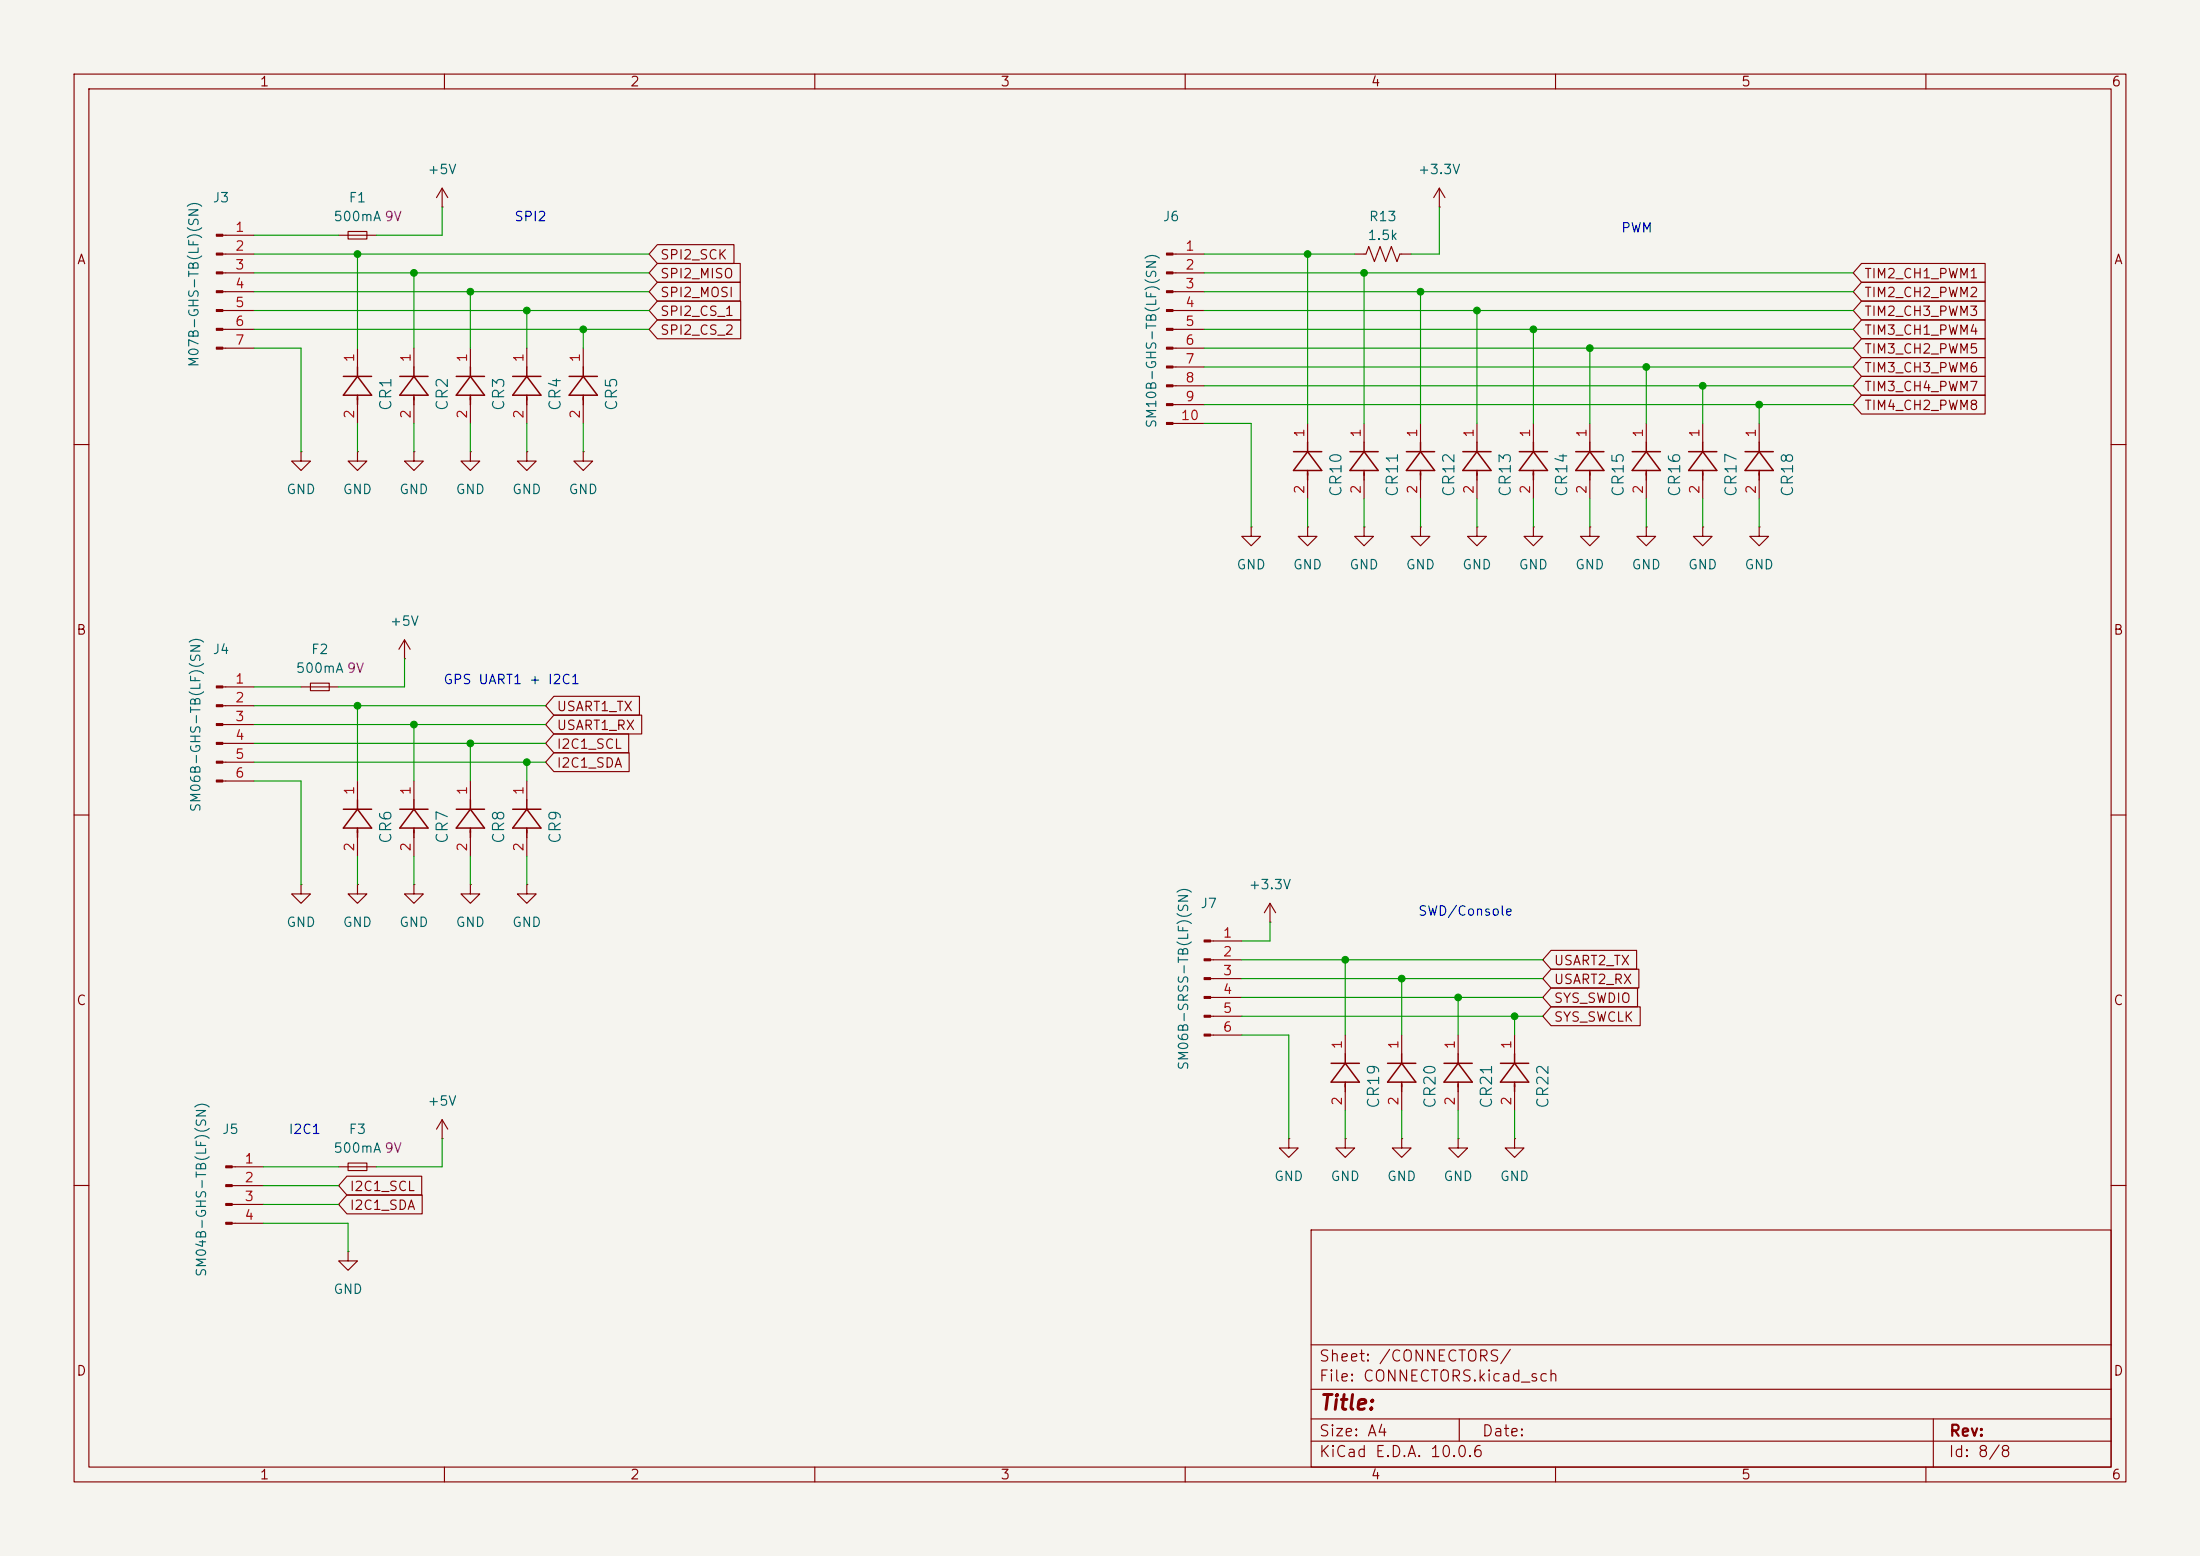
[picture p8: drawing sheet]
<svg xmlns="http://www.w3.org/2000/svg" width="297mm" height="210mm" viewBox="0 0 297 210" stroke-linecap="round" stroke-linejoin="round" font-family="sans-serif">
<path d="M0 0h297v210h-297z" fill="#f5f4ef" stroke="#f5f4ef" stroke-width=".14"/>
<g fill="none" stroke="#840000" stroke-width=".15">
<path d="M10 10h277v190h-277zM12 12h273v186h-273zM60 10v2M110 10v2M160 10v2M210 10v2M260 10v2M30.1 31.8h4.2M30.1 34.3h4.2M30.1 36.8h4.2M30.1 39.4h4.2M45.7 31.8h5.1"/>
<path d="M47 31.2h2.5v1.1h-2.5zM59.7 27.9h.1M59.7 25.4v2.5M59.7 25.4l-.8 1.3M59.7 25.4l.8 1.3M88.7 38.1h11.2v2.5h-11.2l-1.1-1.2zM88.7 35.6h11.2v2.5h-11.2l-1.1-1.3zM88.7 33h10.4v2.6h-10.4l-1.1-1.3zM158.3 34.3h4.3M158.3 36.8h4.3M158.3 39.4h4.3M182.9 34.3h1.5l.4-1 .7 2 .8-2 .8 2 .7-2 .8 2 .4-1h1.5"/>
<path d="M194.3 27.9h.1M194.3 25.4l-.8 1.3M194.3 25.4l.8 1.3M194.3 25.4v2.5M251.3 38.1h16.7v2.5h-16.7l-1.1-1.2zM251.3 35.6h16.7v2.5h-16.7l-1.1-1.3zM30.1 41.9h4.2M30.1 44.5h4.2M30.1 47h4.2M48.3 47v2.5M48.3 54.6v2.6M55.9 47v2.5"/>
<path d="M55.9 54.6v2.6M63.5 47v2.5M63.5 54.6v2.6M71.1 47v2.5M71.1 54.6v2.6M78.7 47v2.5M78.7 54.6v2.6M88.7 40.6h11.3v2.6h-11.3l-1.1-1.3zM88.7 43.2h11.3v2.5h-11.3l-1.1-1.2zM158.3 41.9h4.3M158.3 44.5h4.3M158.3 47h4.3"/>
<path d="M158.3 49.5h4.3M158.3 52.1h4.3M158.3 54.6h4.3M158.3 57.2h4.3M176.5 57.2v2.5M184.1 57.2v2.5M191.8 57.2v2.5M199.4 57.2v2.5M207 57.2v2.5M214.6 57.2v2.5M222.2 57.2v2.5M229.9 57.2v2.5"/>
<path d="M237.5 57.2v2.5M251.3 50.8h16.7v2.5h-16.7l-1.1-1.2zM251.3 48.3h16.7v2.5h-16.7l-1.1-1.3zM251.3 43.2h16.7v2.5h-16.7l-1.1-1.2zM251.3 53.3h16.7v2.6h-16.7l-1.1-1.3zM251.3 40.6h16.7v2.6h-16.7l-1.1-1.3zM251.3 45.7h16.7v2.6h-16.7l-1.1-1.3zM10 60h2M40.6 61v1.2h1.3l-1.3 1.3-1.2-1.3h1.2M40.6 61h.1M48.3 61v1.2h1.2l-1.2 1.3-1.3-1.3h1.3M48.3 61h.1"/>
<path d="M55.9 61v1.2h1.2l-1.2 1.3-1.3-1.3h1.3M55.9 61h.1M63.5 61v1.2h1.3l-1.3 1.3-1.3-1.3h1.3M63.5 61h.1M71.1 61v1.2h1.3l-1.3 1.3-1.3-1.3h1.3M71.1 61h.1M78.7 61v1.2h1.3l-1.3 1.3-1.2-1.3h1.2M78.7 61h.1M168.9 71.1v1.3h1.3l-1.3 1.3-1.3-1.3h1.3M168.9 71.1h.1M176.5 71.1v1.3h1.3l-1.3 1.3-1.2-1.3h1.2M176.5 71.1h.1"/>
<path d="M176.5 64.8v2.5M184.1 71.1v1.3h1.3l-1.3 1.3-1.2-1.3h1.2M184.1 71.1h.1M184.1 64.8v2.5M191.8 71.1v1.3h1.2l-1.2 1.3-1.3-1.3h1.3M191.8 71.1h.1M191.8 64.8v2.5M199.4 71.1v1.3h1.3l-1.3 1.3-1.3-1.3h1.3M199.4 71.1h.1M199.4 64.8v2.5M207 71.1v1.3h1.3l-1.3 1.3-1.3-1.3h1.3M207 71.1h.1"/>
<path d="M207 64.8v2.5M214.6 71.1v1.3h1.3l-1.3 1.3-1.2-1.3h1.2M214.6 71.1h.1M214.6 64.8v2.5M222.2 71.1v1.3h1.3l-1.3 1.3-1.2-1.3h1.2M222.2 71.1h.1M222.2 64.8v2.5M229.9 71.1v1.3h1.2l-1.2 1.3-1.3-1.3h1.3M229.9 71.1h.1M229.9 64.8v2.5M237.5 71.1v1.3h1.3l-1.3 1.3-1.3-1.3h1.3M237.5 71.1h.1"/>
<path d="M237.5 64.8v2.5M285 60h2M30.1 92.7h4.2M30.1 95.3h4.2M30.1 97.8h4.2M40.6 92.7h5.1M41.9 92.2h2.5v1h-2.5zM54.6 88.9h.1M54.6 86.4l-.8 1.2M54.6 86.4l.8 1.2M54.6 86.4v2.5M74.8 94h11.5v2.5h-11.5l-1.1-1.2z"/>
<path d="M74.8 99.1h10.1v2.5h-10.1l-1.1-1.3zM74.8 96.5h11.8v2.6h-11.8l-1.1-1.3zM10 110h2M30.1 100.3h4.2M30.1 102.9h4.2M30.1 105.4h4.2M40.6 119.4v1.3h1.3l-1.3 1.2-1.2-1.2h1.2M40.6 119.4h.1M48.3 119.4v1.3h1.2l-1.2 1.2-1.3-1.2h1.3M48.3 119.4h.1M48.3 105.4v2.6M48.3 113v2.6"/>
<path d="M55.9 119.4v1.3h1.2l-1.2 1.2-1.3-1.2h1.3M55.9 119.4h.1M55.9 105.4v2.6M55.9 113v2.6M63.5 119.4v1.3h1.3l-1.3 1.2-1.3-1.2h1.3M63.5 119.4h.1M63.5 105.4v2.6M63.5 113v2.6M71.1 119.4v1.3h1.3l-1.3 1.2-1.3-1.2h1.3M71.1 119.4h.1M71.1 105.4v2.6M71.1 113v2.6"/>
<path d="M74.8 101.6h10.1v2.5h-10.1l-1.1-1.2zM285 110h2M163.4 127h4.2M163.4 129.5h4.2M163.4 132.1h4.2M163.4 134.6h4.2M163.4 137.2h4.2M163.4 139.7h4.2M171.4 124.5h.1M171.4 121.9l-.7 1.3M171.4 121.9l.8 1.3M171.4 121.9v2.6"/>
<path d="M181.6 139.7v2.5M189.2 139.7v2.5M196.8 139.7v2.5M204.5 139.7v2.5M209.4 133.3h11.7v2.6h-11.7l-1.1-1.3zM209.4 135.9h12v2.5h-12l-1.1-1.2zM209.4 128.3h11.5v2.5h-11.5l-1.1-1.3zM209.4 130.8h11.8v2.6h-11.8l-1.1-1.3zM31.3 157.5h4.3M45.7 157.5h5.1M46.8 158.7h10.1v2.6h-10.1l-1.1-1.3zM47 157h2.5v1h-2.5z"/>
<path d="M59.7 153.7h.1M59.7 151.1l-.8 1.3M59.7 151.1l.8 1.3M59.7 151.1v2.6M174 153.7v1.2h1.3l-1.3 1.3-1.3-1.3h1.3M174 153.7h.1M181.6 153.7v1.2h1.3l-1.3 1.3-1.3-1.3h1.3M181.6 153.7h.1M181.6 147.3v2.6M189.2 153.7v1.2h1.3l-1.3 1.3-1.2-1.3h1.2M189.2 153.7h.1M189.2 147.3v2.6"/>
<path d="M196.8 153.7v1.2h1.3l-1.3 1.3-1.2-1.3h1.2M196.8 153.7h.1M196.8 147.3v2.6M204.5 153.7v1.2h1.2l-1.2 1.3-1.3-1.3h1.3M204.5 153.7h.1M204.5 147.3v2.6M10 160h2M31.3 160h4.3M31.3 162.6h4.3M31.3 165.1h4.3M46.8 161.3h10.2v2.5h-10.2l-1.1-1.2zM47 168.9v1.3h1.3l-1.3 1.3-1.3-1.3h1.3"/>
<path d="M47 168.9h.1M177 166h108v32h-108zM285 160h2M60 198v2M110 198v2M160 198v2M177 194.5h108M177 191.5h108M177 187.5h108M177 181.5h108M197 191.5v3M210 198v2"/>
<path d="M260 198v2M261 191.5v6.5"/>
</g>
<g fill="#840000" stroke="#840000" stroke-width=".15">
<path d="M29.2 92.6h.9v.2h-.9z"/>
<path d="M29.2 95.1h.9v.3h-.9z"/>
<path d="M29.2 97.7h.9v.2h-.9z"/>
<path d="M29.2 100.2h.9v.3h-.9z"/>
<path d="M29.2 102.7h.9v.3h-.9z"/>
<path d="M29.2 105.3h.9v.2h-.9z"/>
<path d="M30.5 157.4h.8v.2h-.8z"/>
<path d="M30.5 159.9h.8v.2h-.8z"/>
<path d="M30.5 162.4h.8v.3h-.8z"/>
<path d="M30.5 165h.8v.2h-.8z"/>
<path d="M162.6 126.9h.8v.2h-.8z"/>
<path d="M162.6 129.4h.8v.3h-.8z"/>
<path d="M162.6 132h.8v.2h-.8z"/>
<path d="M162.6 134.5h.8v.2h-.8z"/>
<path d="M162.6 137h.8v.3h-.8z"/>
<path d="M162.6 139.6h.8v.2h-.8z"/>
<path d="M29.2 31.6h.9v.3h-.9z"/>
<path d="M29.2 34.2h.9v.2h-.9z"/>
<path d="M29.2 36.7h.9v.3h-.9z"/>
<path d="M29.2 39.2h.9v.3h-.9z"/>
<path d="M29.2 41.8h.9v.2h-.9z"/>
<path d="M29.2 44.3h.9v.3h-.9z"/>
<path d="M29.2 46.9h.9v.2h-.9z"/>
<path d="M157.5 34.2h.8v.2h-.8z"/>
<path d="M157.5 36.7h.8v.3h-.8z"/>
<path d="M157.5 39.2h.8v.3h-.8z"/>
<path d="M157.5 41.8h.8v.2h-.8z"/>
<path d="M157.5 44.3h.8v.3h-.8z"/>
<path d="M157.5 46.9h.8v.2h-.8z"/>
<path d="M157.5 49.4h.8v.3h-.8z"/>
<path d="M157.5 51.9h.8v.3h-.8z"/>
<path d="M157.5 54.5h.8v.2h-.8z"/>
<path d="M157.5 57h.8v.3h-.8z"/>
</g>
<g fill="none" stroke="#840000" stroke-width=".2">
<path d="M46.4 50.8h3.8M48.3 49.5v1.3M48.3 53.3v1.3M48.3 50.8l1.9 2.5h-3.8zM54 50.8h3.8M55.9 49.5v1.3M55.9 53.3v1.3M55.9 50.8l1.9 2.5h-3.8zM61.6 50.8h3.8M63.5 49.5v1.3M63.5 53.3v1.3M63.5 50.8l1.9 2.5h-3.8z"/>
<path d="M69.2 50.8h3.8M71.1 49.5v1.3M71.1 53.3v1.3M71.1 50.8l1.9 2.5h-3.8zM76.8 50.8h3.8M78.7 50.8l1.9 2.5h-3.8zM78.7 49.5v1.3M78.7 53.3v1.3M176.5 59.7v1.3M184.1 59.7v1.3M191.8 59.7v1.3M199.4 59.7v1.3"/>
<path d="M207 59.7v1.3M214.6 59.7v1.3M222.2 59.7v1.3M229.9 59.7v1.3M237.5 59.7v1.3M174.6 61h3.8M176.5 61l1.9 2.5h-3.8zM176.5 63.5v1.3M182.2 61h3.9M184.1 61l2 2.5h-3.9zM184.1 63.5v1.3M189.9 61h3.8"/>
<path d="M191.8 61l1.9 2.5h-3.8zM191.8 63.5v1.3M197.5 61h3.8M199.4 63.5v1.3M199.4 61l1.9 2.5h-3.8zM205.1 61h3.8M207 61l1.9 2.5h-3.8zM207 63.5v1.3M212.7 61h3.8M214.6 61l1.9 2.5h-3.8zM214.6 63.5v1.3M220.3 61h3.9"/>
<path d="M222.2 61l2 2.5h-3.9zM222.2 63.5v1.3M228 61h3.8M229.9 61l1.9 2.5h-3.8zM229.9 63.5v1.3M235.6 61h3.8M237.5 61l1.9 2.5h-3.8zM237.5 63.5v1.3M46.4 109.2h3.8M48.3 109.2l1.9 2.6h-3.8zM48.3 108v1.2M48.3 111.8v1.2"/>
<path d="M54 109.2h3.8M55.9 109.2l1.9 2.6h-3.8zM55.9 108v1.2M55.9 111.8v1.2M61.6 109.2h3.8M63.5 108v1.2M63.5 111.8v1.2M63.5 109.2l1.9 2.6h-3.8zM69.2 109.2h3.8M71.1 109.2l1.9 2.6h-3.8zM71.1 108v1.2M71.1 111.8v1.2"/>
<path d="M179.7 143.5h3.8M181.6 143.5l1.9 2.6h-3.8zM181.6 142.2v1.3M181.6 146.1v1.2M187.3 143.5h3.8M189.2 143.5l1.9 2.6h-3.8zM189.2 142.2v1.3M189.2 146.1v1.2M194.9 143.5h3.9M196.8 142.2v1.3M196.8 146.1v1.2M196.8 143.5l2 2.6h-3.9z"/>
<path d="M202.6 143.5h3.8M204.5 143.5l1.9 2.6h-3.8zM204.5 142.2v1.3M204.5 146.1v1.2"/>
</g>
<g fill="none" stroke="#009600" stroke-width=".15">
<path d="M34.3 39.4h53.3M34.3 31.8h11.4M34.3 36.8h53.3M34.3 34.3h53.3M48.3 34.3v12.7M55.9 36.8v10.2M59.7 27.9v3.9h-8.9M63.5 39.4v7.6M162.6 39.4h87.6M162.6 36.8h87.6M162.6 34.3h20.3M176.5 34.3v22.9"/>
<path d="M184.1 36.8v20.4M191.8 39.4v17.8M194.3 27.9v6.4h-3.8M34.3 41.9h53.3M34.3 47h6.3v14M34.3 44.5h53.3M48.3 57.2v3.8M55.9 57.2v3.8M63.5 57.2v3.8M71.1 41.9v5.1M71.1 57.2v3.8M78.7 44.5v2.5"/>
<path d="M78.7 57.2v3.8M162.6 54.6h87.6M162.6 52.1h87.6M162.6 41.9h87.6M162.6 47h87.6M162.6 44.5h87.6M162.6 49.5h87.6M162.6 57.2h6.3v13.9M199.4 41.9v15.3M207 44.5v12.7M214.6 47v10.2M222.2 49.5v7.7"/>
<path d="M229.9 52.1v5.1M237.5 54.6v2.6M176.5 67.3v3.8M184.1 67.3v3.8M191.8 67.3v3.8M199.4 67.3v3.8M207 67.3v3.8M214.6 67.3v3.8M222.2 67.3v3.8M229.9 67.3v3.8M237.5 67.3v3.8M34.3 95.3h39.4"/>
<path d="M34.3 97.8h39.4M34.3 92.7h6.3M48.3 95.3v10.1M54.6 88.9v3.8h-8.9M55.9 97.8v7.6M34.3 105.4h6.3v14M34.3 102.9h39.4M34.3 100.3h39.4M48.3 115.6v3.8M55.9 115.6v3.8M63.5 100.3v5.1M63.5 115.6v3.8"/>
<path d="M71.1 102.9v2.5M71.1 115.6v3.8M167.6 139.7h6.4v14M167.6 129.5h40.7M167.6 132.1h40.7M167.6 134.6h40.7M167.6 137.2h40.7M171.4 124.5v2.5h-3.8M181.6 129.5v10.2M189.2 132.1v7.6M196.8 134.6v5.1M204.5 137.2v2.5"/>
<path d="M35.6 157.5h10.1M59.7 153.7v3.8h-8.9M181.6 149.9v3.8M189.2 149.9v3.8M196.8 149.9v3.8M204.5 149.9v3.8M35.6 160h10.1M35.6 165.1h11.4v3.8M35.6 162.6h10.1"/>
</g>
<g fill="#009600" stroke="#009600" stroke-width=".14">
<circle cx="191.8" cy="39.4" r=".46"/>
<circle cx="184.1" cy="36.8" r=".46"/>
<circle cx="176.5" cy="34.3" r=".46"/>
<circle cx="78.7" cy="44.5" r=".46"/>
<circle cx="71.1" cy="41.9" r=".46"/>
<circle cx="55.9" cy="36.8" r=".46"/>
<circle cx="63.5" cy="39.4" r=".46"/>
<circle cx="63.5" cy="100.3" r=".46"/>
<circle cx="71.1" cy="102.9" r=".46"/>
<circle cx="48.3" cy="95.3" r=".46"/>
<circle cx="55.9" cy="97.8" r=".46"/>
<circle cx="181.6" cy="129.5" r=".46"/>
<circle cx="189.2" cy="132.1" r=".46"/>
<circle cx="196.8" cy="134.6" r=".46"/>
<circle cx="204.5" cy="137.2" r=".46"/>
<circle cx="214.6" cy="47" r=".46"/>
<circle cx="222.2" cy="49.5" r=".46"/>
<circle cx="229.9" cy="52.1" r=".46"/>
<circle cx="207" cy="44.5" r=".46"/>
<circle cx="199.4" cy="41.9" r=".46"/>
<circle cx="237.5" cy="54.6" r=".46"/>
<circle cx="48.3" cy="34.3" r=".46"/>
</g>
<text font-size="2" fill="#840000" x="178" y="190.8">Title:</text>
<g font-size="1.5" fill="#006464">
<text x="53.2" y="55.6" transform="rotate(-90 53.2 55.6)">CR1</text>
<text x="60.8" y="55.6" transform="rotate(-90 60.8 55.6)">CR2</text>
<text x="68.5" y="55.6" transform="rotate(-90 68.5 55.6)">CR3</text>
<text x="76.1" y="55.6" transform="rotate(-90 76.1 55.6)">CR4</text>
<text x="83.7" y="55.6" transform="rotate(-90 83.7 55.6)">CR5</text>
<text x="181.5" y="67.2" transform="rotate(-90 181.5 67.2)">CR10</text>
<text x="189.1" y="67.2" transform="rotate(-90 189.1 67.2)">CR11</text>
<text x="196.7" y="67.2" transform="rotate(-90 196.7 67.2)">CR12</text>
<text x="204.4" y="67.2" transform="rotate(-90 204.4 67.2)">CR13</text>
<text x="212" y="67.2" transform="rotate(-90 212 67.2)">CR14</text>
<text x="219.6" y="67.2" transform="rotate(-90 219.6 67.2)">CR15</text>
<text x="227.2" y="67.2" transform="rotate(-90 227.2 67.2)">CR16</text>
<text x="234.8" y="67.2" transform="rotate(-90 234.8 67.2)">CR17</text>
<text x="242.5" y="67.2" transform="rotate(-90 242.5 67.2)">CR18</text>
<text x="53.2" y="114" transform="rotate(-90 53.2 114)">CR6</text>
<text x="60.8" y="114" transform="rotate(-90 60.8 114)">CR7</text>
<text x="68.5" y="114" transform="rotate(-90 68.5 114)">CR8</text>
<text x="76.1" y="114" transform="rotate(-90 76.1 114)">CR9</text>
<text x="186.6" y="149.7" transform="rotate(-90 186.6 149.7)">CR19</text>
<text x="194.2" y="149.7" transform="rotate(-90 194.2 149.7)">CR20</text>
<text x="201.8" y="149.7" transform="rotate(-90 201.8 149.7)">CR21</text>
<text x="209.4" y="149.7" transform="rotate(-90 209.4 149.7)">CR22</text>
</g>
<g font-size="1.5" fill="#840000">
<text x="178" y="184.1">Sheet: /CONNECTORS/</text>
<text x="178" y="186.8">File: CONNECTORS.kicad_sch</text>
<text x="178" y="197">KiCad E.D.A. 10.0.6</text>
<text x="178" y="194.2">Size: A4</text>
<text x="200" y="194.2">Date:</text>
<text x="263" y="197">Id: 8/8</text>
<text x="263" y="194.2">Rev:</text>
</g>
<g font-size="1.3" fill="#840000">
<text x="35" y="12">1</text>
<text x="85" y="12">2</text>
<text x="135" y="12">3</text>
<text x="185" y="12">4</text>
<text x="235" y="12">5</text>
<text x="285" y="12">6</text>
<text x="10.3" y="36">A</text>
<text x="89" y="35.3">SPI2_SCK</text>
<text x="285.3" y="36">A</text>
<text x="89" y="40.4">SPI2_MOSI</text>
<text x="89" y="37.9">SPI2_MISO</text>
<text x="251.6" y="40.4">TIM2_CH2_PWM2</text>
<text x="251.6" y="37.9">TIM2_CH1_PWM1</text>
<text x="89" y="43">SPI2_CS_1</text>
<text x="89" y="45.5">SPI2_CS_2</text>
<text x="251.6" y="45.5">TIM3_CH1_PWM4</text>
<text x="251.6" y="43">TIM2_CH3_PWM3</text>
<text x="251.6" y="53.1">TIM3_CH4_PWM7</text>
<text x="251.6" y="50.6">TIM3_CH3_PWM6</text>
<text x="251.6" y="48">TIM3_CH2_PWM5</text>
<text x="251.6" y="55.7">TIM4_CH2_PWM8</text>
<text x="10.2" y="86">B</text>
<text x="285.2" y="86">B</text>
<text x="75.1" y="96.3">USART1_TX</text>
<text x="75.1" y="101.4">I2C1_SCL</text>
<text x="75.1" y="98.8">USART1_RX</text>
<text x="75.1" y="103.9">I2C1_SDA</text>
<text x="209.7" y="130.6">USART2_TX</text>
<text x="10.2" y="136">C</text>
<text x="209.7" y="135.7">SYS_SWDIO</text>
<text x="209.7" y="133.1">USART2_RX</text>
<text x="285.2" y="136">C</text>
<text x="209.7" y="138.2">SYS_SWCLK</text>
<text x="47.1" y="161.1">I2C1_SCL</text>
<text x="47.1" y="163.6">I2C1_SDA</text>
<text x="10.2" y="186">D</text>
<text x="285.2" y="186">D</text>
<text x="35" y="200">1</text>
<text x="85" y="200">2</text>
<text x="135" y="200">3</text>
<text x="185" y="200">4</text>
<text x="235" y="200">5</text>
<text x="285" y="200">6</text>
</g>
<g font-size="1.3" fill="#006464">
<text x="57.6" y="23.8">+5V</text>
<text x="191.3" y="23.8">+3.3V</text>
<text x="28.6" y="27.6">J3</text>
<text x="47" y="27.6">F1</text>
<text x="44.9" y="30.2">500mA 9V</text>
<text x="156.9" y="30.2">J6</text>
<text x="184.5" y="32.7">1.5k</text>
<text x="184.7" y="30.2">R13</text>
<text x="27.1" y="49.7" transform="rotate(-90 27.1 49.7)">M07B-GHS-TB(LF)(SN)</text>
<text x="156.4" y="57.9" transform="rotate(-90 156.4 57.9)">SM10B-GHS-TB(LF)(SN)</text>
<text x="38.6" y="67">GND</text>
<text x="46.2" y="67">GND</text>
<text x="53.8" y="67">GND</text>
<text x="61.4" y="67">GND</text>
<text x="69.1" y="67">GND</text>
<text x="76.7" y="67">GND</text>
<text x="166.8" y="77.2">GND</text>
<text x="174.5" y="77.2">GND</text>
<text x="182.1" y="77.2">GND</text>
<text x="189.7" y="77.2">GND</text>
<text x="197.3" y="77.2">GND</text>
<text x="204.9" y="77.2">GND</text>
<text x="212.6" y="77.2">GND</text>
<text x="220.2" y="77.2">GND</text>
<text x="227.8" y="77.2">GND</text>
<text x="235.4" y="77.2">GND</text>
<text x="28.6" y="88.6">J4</text>
<text x="41.9" y="88.6">F2</text>
<text x="52.5" y="84.8">+5V</text>
<text x="39.8" y="91.1">500mA 9V</text>
<text x="27.4" y="109.7" transform="rotate(-90 27.4 109.7)">SM06B-GHS-TB(LF)(SN)</text>
<text x="38.6" y="125.4">GND</text>
<text x="46.2" y="125.4">GND</text>
<text x="53.8" y="125.4">GND</text>
<text x="61.4" y="125.4">GND</text>
<text x="69.1" y="125.4">GND</text>
<text x="162" y="122.9">J7</text>
<text x="168.5" y="120.3">+3.3V</text>
<text x="57.6" y="149.6">+5V</text>
<text x="160.7" y="144.5" transform="rotate(-90 160.7 144.5)">SM06B-SRSS-TB(LF)(SN)</text>
<text x="29.9" y="153.4">J5</text>
<text x="44.9" y="155.9">500mA 9V</text>
<text x="47" y="153.4">F3</text>
<text x="171.9" y="159.7">GND</text>
<text x="179.5" y="159.7">GND</text>
<text x="187.2" y="159.7">GND</text>
<text x="194.8" y="159.7">GND</text>
<text x="202.4" y="159.7">GND</text>
<text x="28.1" y="172.4" transform="rotate(-90 28.1 172.4)">SM04B-GHS-TB(LF)(SN)</text>
<text x="44.9" y="175">GND</text>
</g>
<g font-size="1.3" fill="#a90000">
<text x="31.7" y="31.6">1</text>
<text x="31.7" y="34.2">2</text>
<text x="159.9" y="34.2">1</text>
<text x="31.7" y="36.7">3</text>
<text x="31.7" y="39.2">4</text>
<text x="31.7" y="41.8">5</text>
<text x="159.9" y="36.7">2</text>
<text x="159.9" y="39.2">3</text>
<text x="159.9" y="41.8">4</text>
<text x="31.7" y="44.3">6</text>
<text x="31.7" y="46.9">7</text>
<text x="159.9" y="44.3">5</text>
<text x="159.9" y="46.9">6</text>
<text x="48.1" y="49" transform="rotate(-90 48.1 49)">1</text>
<text x="55.7" y="49" transform="rotate(-90 55.7 49)">1</text>
<text x="63.4" y="49" transform="rotate(-90 63.4 49)">1</text>
<text x="71" y="49" transform="rotate(-90 71 49)">1</text>
<text x="78.6" y="49" transform="rotate(-90 78.6 49)">1</text>
<text x="159.9" y="49.4">7</text>
<text x="159.9" y="51.9">8</text>
<text x="48.1" y="56.6" transform="rotate(-90 48.1 56.6)">2</text>
<text x="55.7" y="56.6" transform="rotate(-90 55.7 56.6)">2</text>
<text x="63.4" y="56.6" transform="rotate(-90 63.4 56.6)">2</text>
<text x="71" y="56.6" transform="rotate(-90 71 56.6)">2</text>
<text x="78.6" y="56.6" transform="rotate(-90 78.6 56.6)">2</text>
<text x="159.3" y="57">10</text>
<text x="159.9" y="54.5">9</text>
<text x="176.4" y="59.2" transform="rotate(-90 176.4 59.2)">1</text>
<text x="184" y="59.2" transform="rotate(-90 184 59.2)">1</text>
<text x="191.6" y="59.2" transform="rotate(-90 191.6 59.2)">1</text>
<text x="199.3" y="59.2" transform="rotate(-90 199.3 59.2)">1</text>
<text x="206.9" y="59.2" transform="rotate(-90 206.9 59.2)">1</text>
<text x="214.5" y="59.2" transform="rotate(-90 214.5 59.2)">1</text>
<text x="222.1" y="59.2" transform="rotate(-90 222.1 59.2)">1</text>
<text x="229.7" y="59.2" transform="rotate(-90 229.7 59.2)">1</text>
<text x="237.4" y="59.2" transform="rotate(-90 237.4 59.2)">1</text>
<text x="176.4" y="66.8" transform="rotate(-90 176.4 66.8)">2</text>
<text x="184" y="66.8" transform="rotate(-90 184 66.8)">2</text>
<text x="191.6" y="66.8" transform="rotate(-90 191.6 66.8)">2</text>
<text x="199.3" y="66.8" transform="rotate(-90 199.3 66.8)">2</text>
<text x="206.9" y="66.8" transform="rotate(-90 206.9 66.8)">2</text>
<text x="214.5" y="66.8" transform="rotate(-90 214.5 66.8)">2</text>
<text x="222.1" y="66.8" transform="rotate(-90 222.1 66.8)">2</text>
<text x="229.7" y="66.8" transform="rotate(-90 229.7 66.8)">2</text>
<text x="237.4" y="66.8" transform="rotate(-90 237.4 66.8)">2</text>
<text x="31.7" y="92.6">1</text>
<text x="31.7" y="95.1">2</text>
<text x="31.7" y="97.7">3</text>
<text x="31.7" y="100.2">4</text>
<text x="31.7" y="102.7">5</text>
<text x="31.7" y="105.3">6</text>
<text x="48.1" y="107.4" transform="rotate(-90 48.1 107.4)">1</text>
<text x="55.7" y="107.4" transform="rotate(-90 55.7 107.4)">1</text>
<text x="63.4" y="107.4" transform="rotate(-90 63.4 107.4)">1</text>
<text x="71" y="107.4" transform="rotate(-90 71 107.4)">1</text>
<text x="48.1" y="115" transform="rotate(-90 48.1 115)">2</text>
<text x="55.7" y="115" transform="rotate(-90 55.7 115)">2</text>
<text x="63.4" y="115" transform="rotate(-90 63.4 115)">2</text>
<text x="71" y="115" transform="rotate(-90 71 115)">2</text>
<text x="165" y="126.9">1</text>
<text x="165" y="129.4">2</text>
<text x="165" y="131.9">3</text>
<text x="165" y="134.5">4</text>
<text x="165" y="137">5</text>
<text x="165" y="139.6">6</text>
<text x="181.5" y="141.7" transform="rotate(-90 181.5 141.7)">1</text>
<text x="189.1" y="141.7" transform="rotate(-90 189.1 141.7)">1</text>
<text x="196.7" y="141.7" transform="rotate(-90 196.7 141.7)">1</text>
<text x="204.3" y="141.7" transform="rotate(-90 204.3 141.7)">1</text>
<text x="181.5" y="149.3" transform="rotate(-90 181.5 149.3)">2</text>
<text x="189.1" y="149.3" transform="rotate(-90 189.1 149.3)">2</text>
<text x="196.7" y="149.3" transform="rotate(-90 196.7 149.3)">2</text>
<text x="204.3" y="149.3" transform="rotate(-90 204.3 149.3)">2</text>
<text x="32.9" y="157.3">1</text>
<text x="32.9" y="159.9">2</text>
<text x="32.9" y="162.4">3</text>
<text x="32.9" y="165">4</text>
</g>
<g font-size="1.3" fill="#0000c2">
<text x="69.4" y="30.2">SPI2</text>
<text x="218.8" y="31.7">PWM</text>
<text x="59.8" y="92.7">GPS UART1 + I2C1</text>
<text x="191.4" y="123.9">SWD/Console</text>
<text x="38.9" y="153.4">I2C1</text>
</g>
</svg>
